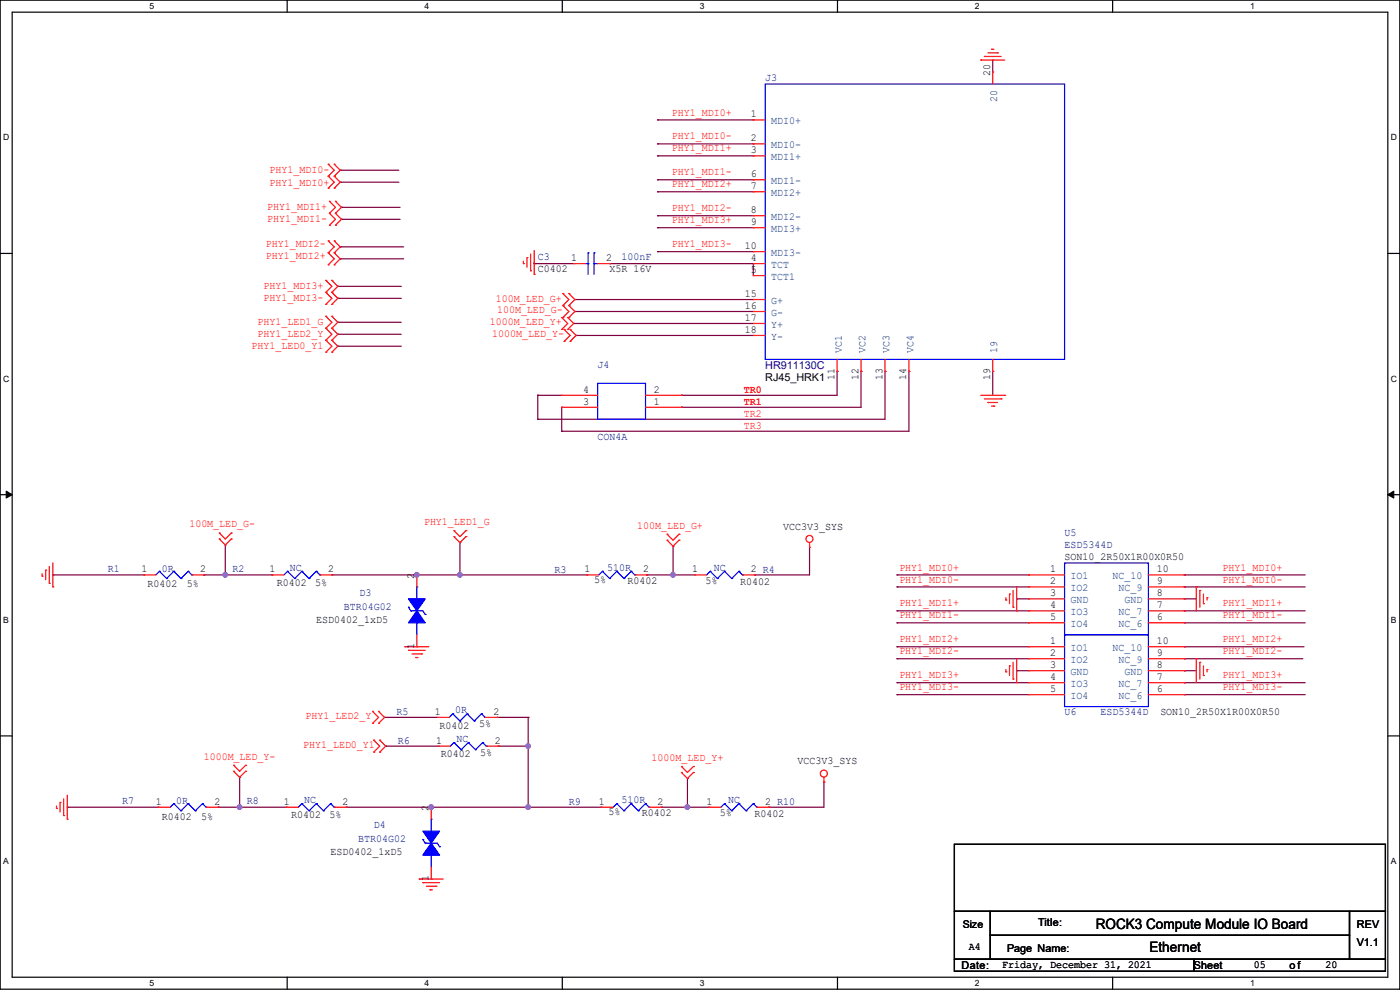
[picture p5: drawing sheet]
<svg xmlns="http://www.w3.org/2000/svg" width="297mm" height="210mm" viewBox="0 0 297 210" stroke-linecap="round" stroke-linejoin="round" font-family="sans-serif">
<path d="M0 0h297v209.8h-297zM2.6 2.6h291.8v204.7h-291.8z" fill="none" stroke="#000" stroke-width=".25"/>
<g fill="#fff">
<path d="M31.7 .3h1v2h-1z"/>
<path d="M31.7 207.6h1v1.9h-1z"/>
</g>
<path d="M60.9 0v2.6M60.9 207.3v2.5" fill="none" stroke="#000" stroke-width=".25"/>
<g fill="#fff">
<path d="M90.1 .3h1v2h-1z"/>
<path d="M90.1 207.6h1v1.9h-1z"/>
</g>
<path d="M119.3 0v2.6M119.3 207.3v2.5" fill="none" stroke="#000" stroke-width=".25"/>
<g fill="#fff">
<path d="M148.5 .3h.9v2h-.9z"/>
<path d="M148.5 207.6h.9v1.9h-.9z"/>
</g>
<path d="M177.7 0v2.6M177.7 207.3v2.5" fill="none" stroke="#000" stroke-width=".25"/>
<g fill="#fff">
<path d="M206.8 .3h1v2h-1z"/>
<path d="M206.8 207.6h1v1.9h-1z"/>
</g>
<path d="M236.1 0v2.6M236.1 207.3v2.5" fill="none" stroke="#000" stroke-width=".25"/>
<g fill="#fff">
<path d="M265.2 .3h1v2h-1z"/>
<path d="M265.2 207.6h1v1.9h-1z"/>
<path d="M.7 28.2h1.2v1.9h-1.2z"/>
<path d="M295.1 28.2h1.2v1.9h-1.2z"/>
<path d="M.7 79.3h1.2v2h-1.2z"/>
<path d="M295.1 79.3h1.2v2h-1.2z"/>
</g>
<path d="M0 53.8h2.6M294.4 53.8h2.6" fill="none" stroke="#000" stroke-width=".25"/>
<g fill="#fff">
<path d="M.7 130.5h1.2v2h-1.2z"/>
<path d="M295.1 130.5h1.1v2h-1.1z"/>
</g>
<path d="M0 104.9h2.6M294.4 104.9h2.6" fill="none" stroke="#000" stroke-width=".25"/>
<path d="M1.3 104.2l1.3 .7-1.3 .8zM294.4 104.9l1.3-.7v1.5z" fill="#000" stroke="#000" stroke-width=".21"/>
<g fill="#fff">
<path d="M.7 181.7h1.2v2h-1.2z"/>
<path d="M295.1 181.7h1.1v2h-1.1z"/>
</g>
<path d="M0 156.1h2.6M294.4 156.1h2.6M202.5 179.1h91.4v14.2h-91.4zM202.5 193.3h7.6v10.2h-7.6zM210.1 193.3h76.2v5.1h-76.2zM210.1 198.4h76.2v5.1h-76.2zM286.3 193.3h7.6v10.2h-7.6zM202.5 203.5h50.8v2.5h-50.8zM253.3 203.5h40.6v2.5h-40.6z" fill="none" stroke="#000" stroke-width=".25"/>
<g fill="none" stroke="#800040" stroke-width=".25">
<path d="M210.6 12.7h.1M210.6 12.7v2.6M72.2 36.1h.1M72.2 38.7h.1M72.2 36.1h12.4M72.2 38.7h12.4M139.5 30.5h.1M139.5 25.4h.1M139.5 33.1h.1M139.5 38.1h.1M139.5 30.5h20.3M139.5 25.4h20.3"/>
<path d="M139.5 33.1h20.3M139.5 38.1h20.3M72.2 52.4h.1M72.2 54.9h.1M72.2 52.4h13.4M72.2 54.9h13.4M72.4 46.5h.1M72.4 44h.1M72.4 46.5h12.5M72.4 44h12.5M113.3 55.9h.1M113.3 55.9h8.4"/>
<path d="M113.3 55.7v.2M129.3 55.9h.1M129.3 55.9h30.5M139.5 45.8h.1M139.5 40.7h.1M139.5 53.4h.1M139.5 48.3h.1M139.5 45.8h20.3M139.5 40.7h20.3M139.5 53.4h20.3M139.5 48.3h20.3M159.8 55.9h.1"/>
<path d="M159.8 55.9v2.6M71.7 63.3h.1M71.7 60.7h.1M71.7 70.9h.1M71.7 68.4h.1M71.7 73.4h.1M71.7 63.3h13.4M71.7 60.7h13.4M71.7 70.9h13.4M71.7 68.4h13.4M71.7 73.4h13.4M121.7 68.6h.1"/>
<path d="M121.7 68.6h38.1M122 66.1h.1M122 63.5h.1M122 66.1h37.8M122 63.5h37.8M122.2 71.2h.1M122.2 71.2h37.6M177.6 78.8h.1M177.6 78.8v5.1h-33M182.7 78.8h.1M182.7 78.8v7.6h-38.1M187.7 78.8h.1"/>
<path d="M187.7 78.8v10.1h-73.6M192.8 78.8h.1M192.8 78.8v12.7h-73.6M210.6 78.8h.1M210.6 78.8v5.1M114.1 88.9h.1M114.1 83.9h.1M114.1 83.9h5.1M114.1 83.9v5M119.2 86.4h.1M119.2 91.5h.1M119.2 86.4v5.1"/>
<path d="M144.6 86.4h.1M144.6 83.9h.1M47.8 115.6h.1M47.8 115.6v6.4M97.6 115.1h.1M97.6 115.1v6.9M142.8 115.9h.1M142.8 115.9v6.1M171.7 116.1h.1M171.7 116.1v5.9h-11.6M11.2 122h.1M11.2 122h19.3"/>
<path d="M43.2 122h.1M43.2 122h14.5M47.8 122h.1M70.4 122h.1M70.4 122h54.1M88.4 122h.1M97.6 122h.1M137.2 122h.1M137.2 122h10.2M142.8 122h.1M160.1 122h.1M190.3 139.7h.1"/>
<path d="M190.3 137.2h.1M190.3 122h.1M190.3 124.5h.1M190.3 129.6h.1M190.3 132.1h.1M190.3 122h27.9M190.3 129.6h27.9M190.3 137.2h27.9M190.3 124.5h27.9M190.3 132.1h27.9M190.3 139.7h27.9M215.7 127h.1"/>
<path d="M215.7 127h2.5M251.2 122h.1M251.2 129.6h.1M251.2 137.2h.1M251.2 124.5h.1M251.2 132.1h.1M251.2 139.7h.1M251.2 127h.1M251.2 122h25.7M251.2 129.6h25.7M251.2 137.2h25.4M251.2 124.5h25.7"/>
<path d="M251.2 132.1h25.7M251.2 139.7h25.2M251.2 127h2.6M81.6 152.2h.1M81.6 152.2h11.2M81.8 158.3h.1M81.8 158.3h11.2M105.5 152.2h.1M105.5 152.2h6.6M105.7 158.3h.1M105.7 158.3h6.4M112.1 152.2h.1"/>
<path d="M112.1 158.3h.1M112.1 152.2v19M190.3 144.8h.1M190.3 147.4h.1M190.3 144.8h27.9M190.3 147.4h27.9M215.7 142.3h.1M215.7 142.3h2.5M251.2 144.8h.1M251.2 147.4h.1M251.2 142.3h.1M251.2 144.8h25.7"/>
<path d="M251.2 147.4h25.7M251.2 142.3h2.6M14.3 171.2h.1M14.3 171.2h19.3M46.3 171.2h.1M46.3 171.2h14.4M50.8 164.9h.1M50.8 171.2h.1M50.8 164.9v6.3M73.4 171.2h.1M73.4 171.2h54.2M91.5 171.2h.1"/>
<path d="M112.1 171.2h.1M140.3 171.2h.1M140.3 171.2h10.1M145.8 165.1h.1M145.8 171.2h.1M145.8 165.1v6.1M163.1 171.2h.1M174.8 165.9h.1M174.8 165.9v5.3h-11.7"/>
</g>
<g fill="#f0f" stroke="#f0f" stroke-width=".25">
<circle cx="97.6" cy="121.9" r=".49"/>
<circle cx="91.5" cy="171.2" r=".49"/>
<circle cx="145.8" cy="171.2" r=".49"/>
<circle cx="50.8" cy="171.2" r=".49"/>
<circle cx="112" cy="171.2" r=".49"/>
<circle cx="112" cy="158.3" r=".49"/>
<circle cx="47.8" cy="121.9" r=".49"/>
<circle cx="88.4" cy="121.9" r=".49"/>
<circle cx="142.8" cy="121.9" r=".49"/>
</g>
<g fill="none" stroke="#f00" stroke-width=".25">
<path d="M208.1 12.7h.1M208.1 12.7h5M208.8 12h.1M208.8 12h3.6M209.6 11.2h2M210.4 10.5h.1M210.4 10.5h.5M210.6 15.3h.1M210.6 15.3v2.5M211.6 11.2h.1M69.6 34.8h.1M69.6 37.4h.1"/>
<path d="M69.6 39.9h.1M69.6 34.8l1.3 1.3-1.3 1.3M69.6 37.4l1.3 1.3-1.3 1.2M70.9 37.4h.1M70.9 34.8h.1M70.9 39.9h.1M70.9 34.8l1.3 1.3-1.3 1.3M70.9 37.4l1.3 1.3-1.3 1.2M159.8 30.5h.1M159.8 33.1h.1M159.8 38.1h.1M159.8 25.4h.1"/>
<path d="M159.8 30.5h2.5M159.8 33.1h2.5M159.8 38.1h2.5M159.8 25.4h2.5M69.1 59.5h.1M69.1 59.5l1.3 1.2-1.3 1.3M69.6 51.1h.1M69.6 53.6h.1M69.6 56.2h.1M69.6 51.1l1.3 1.3-1.3 1.2M69.6 53.6l1.3 1.3-1.3 1.3M69.9 47.8h.1"/>
<path d="M69.9 45.3h.1M69.9 42.7h.1M69.9 45.3l1.3 1.2-1.3 1.3M69.9 42.7l1.3 1.3-1.3 1.3M70.4 59.5h.1M70.4 59.5l1.3 1.2-1.3 1.3M70.9 53.6h.1M70.9 51.1h.1M70.9 56.2h.1M70.9 51.1l1.3 1.3-1.3 1.2M70.9 53.6l1.3 1.3-1.3 1.3M71.2 45.3h.1"/>
<path d="M71.2 47.8h.1M71.2 42.7h.1M71.2 45.3l1.2 1.2-1.2 1.3M71.2 42.7l1.2 1.3-1.2 1.3M111 55.9h.1M111 55.4v.5M111.8 54.7h.1M111.8 54.7v2M112.6 57.4h.1M112.6 53.9v3.5M113.3 58.2h.1M113.3 53.1v5.1"/>
<path d="M121.7 55.9h.1M121.7 55.9h2.5M126.8 55.9h2.5M129.3 55.9h.1M159.8 55.9h.1M159.8 53.4h.1M159.8 40.7h.1M159.8 48.3h.1M159.8 45.8h.1M159.8 58.5h.1M159.8 55.9h2.5M159.8 53.4h2.5"/>
<path d="M159.8 40.7h2.5M159.8 48.3h2.5M159.8 45.8h2.5M159.8 58.5h2.5M69.1 64.6h.1M69.1 62h.1M69.1 72.2h.1M69.1 69.6h.1M69.1 67.1h.1M69.1 74.7h.1M69.1 62l1.3 1.3-1.3 1.3M69.1 69.6l1.3 1.3-1.3 1.3"/>
<path d="M69.1 67.1l1.3 1.3-1.3 1.2M69.1 72.2l1.3 1.2-1.3 1.3M70.4 62h.1M70.4 64.6h.1M70.4 69.6h.1M70.4 72.2h.1M70.4 67.1h.1M70.4 74.7h.1M70.4 62l1.3 1.3-1.3 1.3M70.4 69.6l1.3 1.3-1.3 1.3M70.4 67.1l1.3 1.3-1.3 1.2M70.4 72.2l1.3 1.2-1.3 1.3"/>
<path d="M119.2 69.9h.1M119.2 67.4h.1M119.2 67.4l1.2 1.2-1.2 1.3M119.4 64.8h.1M119.4 62.3h.1M119.4 67.4h.1M119.4 62.3l1.3 1.2-1.3 1.3M119.4 64.8l1.3 1.3-1.3 1.3M119.7 72.4h.1M119.7 69.9h.1M119.7 69.9l1.2 1.3-1.2 1.2M120.4 67.4h.1"/>
<path d="M120.4 69.9h.1M120.4 67.4l1.3 1.2-1.3 1.3M120.7 62.3h.1M120.7 64.8h.1M120.7 67.4h.1M120.7 62.3l1.3 1.2-1.3 1.3M120.7 64.8l1.3 1.3-1.3 1.3M120.9 69.9h.1M120.9 72.4h.1M120.9 69.9l1.3 1.3-1.3 1.2M159.8 63.5h.1M159.8 66.1h.1"/>
<path d="M159.8 71.2h.1M159.8 68.6h.1M159.8 63.5h2.5M159.8 66.1h2.5M159.8 71.2h2.5M159.8 68.6h2.5M177.6 78.8h.1M177.6 76.2v2.6M182.7 78.8h.1M182.7 76.2v2.6M187.7 78.8h.1M187.7 76.2v2.6"/>
<path d="M192.8 78.8h.1M192.8 76.2v2.6M210.6 78.8h.1M210.6 76.2v2.6M119.2 86.4h.1M119.2 83.9h.1M119.2 83.9h7.6M119.2 86.4h7.6M136.9 83.9h7.7M136.9 86.4h7.7M144.6 86.4h.1M144.6 83.9h.1"/>
<path d="M208.1 83.9h5M208.8 84.6h3.6M209.6 85.4h.1M209.6 85.4h2M210.4 86.1h.5M210.9 86.1h.1M212.4 84.6h.1M213.1 83.9h.1M11.2 119.4v5.1M46.5 114.3h.1M46.5 113.1h.1M46.5 114.3l1.3 1.3 1.3-1.3"/>
<path d="M46.5 113.1l1.3 1.2 1.3-1.2M49.1 114.3h.1M49.1 113.1h.1M96.3 113.8h.1M96.3 112.6h.1M96.3 113.8l1.3 1.3 1.2-1.3M96.3 112.6l1.3 1.2 1.2-1.2M98.8 113.8h.1M98.8 112.6h.1M141.5 114.6h.1M141.5 113.3h.1M141.5 114.6l1.3 1.3 1.3-1.3"/>
<path d="M141.5 113.3l1.3 1.3 1.3-1.3M144.1 114.6h.1M144.1 113.3h.1M171.7 116.1h.1M171.7 115.1v1M8.9 122.2h.1M8.9 121.7v.5M9.7 120.9h.1M9.7 120.9v2.1M10.5 123.7h.1M10.5 120.2v3.5M11.2 124.5h.1"/>
<path d="M30.5 122h.1M30.5 122h2.6M40.7 122h2.5M43.2 122h.1M57.7 122h.1M57.7 122h2.5M67.9 122h2.5M70.4 122h.1M85.9 137.2h.1M85.9 137.2h5.1M86.7 138h.1M86.7 138h3.5"/>
<path d="M87.4 138.7h2.1M88.2 139.5h.1M88.2 139.5h.5M88.4 137.2h.1M88.4 122h.1M88.4 122v2.5M88.4 134.7v2.5M89.5 138.7h.1M124.5 122h.1M124.5 122h2.5M134.7 122h2.5M137.2 122h.1"/>
<path d="M147.4 122h.1M147.4 122h2.5M157.5 122h2.6M160.1 122h.1M213.4 127.3h.1M213.4 126.8v.5M214.2 126h.1M214.2 126v2.1M214.9 128.8h.1M214.9 125.3v3.5M215.7 129.6h.1M215.7 124.5v5.1"/>
<path d="M215.7 139.7v5.1M218.2 122h.1M218.2 124.5h.1M218.2 129.6h.1M218.2 132.1h.1M218.2 127h.1M218.2 137.2h.1M218.2 139.7h.1M218.2 137.2h7.6M218.2 122h7.6M218.2 124.5h7.6M218.2 129.6h7.6"/>
<path d="M218.2 132.1h7.6M218.2 127h7.6M218.2 139.7h7.6M243.6 137.2h7.6M243.6 122h7.6M243.6 124.5h7.6M243.6 129.6h7.6M243.6 132.1h7.6M243.6 127h7.6M243.6 139.7h7.6M251.2 122h.1M251.2 124.5h.1"/>
<path d="M251.2 129.6h.1M251.2 132.1h.1M251.2 127h.1M251.2 137.2h.1M251.2 139.7h.1M253.8 124.5h.1M253.8 139.7h.1M253.8 124.5v5.1M253.8 139.7v5.1M254.6 125.3h.1M254.6 125.3v3.5M255.3 128.1h.1"/>
<path d="M255.3 126v2.1M256.1 126.8h.1M256.1 126.8v.5M79 153.5h.1M79 150.9h.1M79 150.9l1.3 1.3-1.3 1.3M79.3 159.6h.1M79.3 157h.1M79.3 157l1.3 1.3-1.3 1.3M80.3 150.9h.1M80.3 153.5h.1M80.3 150.9l1.3 1.3-1.3 1.3"/>
<path d="M80.6 157h.1M80.6 159.6h.1M80.6 157l1.2 1.3-1.2 1.3M92.8 152.2h.1M92.8 152.2h2.5M93 158.3h.1M93 158.3h2.5M102.9 152.2h2.6M103.2 158.3h2.5M105.5 152.2h.1M105.7 158.3h.1M213.4 142.5h.1"/>
<path d="M213.4 142v.5M214.2 141.3h.1M214.2 141.3v2M214.9 144.1h.1M214.9 140.5v3.6M215.7 144.8h.1M218.2 144.8h.1M218.2 147.4h.1M218.2 142.3h.1M218.2 144.8h7.6M218.2 147.4h7.6M218.2 142.3h7.6"/>
<path d="M243.6 144.8h7.6M243.6 147.4h7.6M243.6 142.3h7.6M251.2 144.8h.1M251.2 147.4h.1M251.2 142.3h.1M254.6 140.5h.1M254.6 140.5v3.6M255.3 143.3h.1M255.3 141.3v2M256.1 142h.1M256.1 142v.5"/>
<path d="M12 171.5h.1M12 171v.5M12.7 170.2h.1M12.7 170.2v2.1M13.5 173h.1M13.5 169.5v3.5M14.3 173.8h.1M14.3 168.7v5.1M33.6 171.2h.1M33.6 171.2h2.5M43.7 171.2h2.6M46.3 171.2h.1"/>
<path d="M49.6 163.6h.1M49.6 162.3h.1M49.6 163.6l1.2 1.3 1.3-1.3M49.6 162.3l1.2 1.3 1.3-1.3M52.1 163.6h.1M52.1 162.3h.1M60.7 171.2h.1M60.7 171.2h2.6M70.9 171.2h2.5M73.4 171.2h.1M91.5 171.2h.1M91.5 171.2v2.6"/>
<path d="M127.6 171.2h.1M127.6 171.2h2.5M137.7 171.2h2.6M140.3 171.2h.1M144.6 163.9h.1M144.6 162.6h.1M144.6 163.9l1.2 1.2 1.3-1.2M144.6 162.6l1.2 1.3 1.3-1.3M147.1 163.9h.1M147.1 162.6h.1M150.4 171.2h.1M150.4 171.2h2.6"/>
<path d="M160.6 171.2h2.5M163.1 171.2h.1M174.8 165.9h.1M174.8 164.9v1M88.9 186.5h.1M88.9 186.5h5.1M89.7 187.2h.1M89.7 187.2h3.6M90.5 188h2M91.2 188.8h.1M91.2 188.8h.5M91.5 186.5h.1"/>
<path d="M91.5 183.9v2.6M92.5 188h.1"/>
<circle cx="171.7" cy="114.3" r=".74"/>
<circle cx="174.8" cy="164.1" r=".74"/>
</g>
<g fill="none" stroke="#00f" stroke-width=".25">
<path d="M162.3 17.8h63.5v58.4h-63.5zM124.2 55.9h.6M124.8 55.9h.1M124.8 53.6h.1M124.8 53.6v4.6M126 53.6h.1M126 55.9h.1M126 55.9h.8M126 53.6v4.6M126.8 81.3h10.1v7.6h-10.1zM225.8 119.4h17.8v15.3h-17.8zM33.8 121.2h.1"/>
<path d="M33.8 121.2l-.7 .8M33.8 121.2l1.5 1.5M35.3 122.7h.1M36.9 121.2h.1M36.9 121.2l-1.6 1.5M36.9 121.2l1.5 1.5M38.4 122.7h.1M39.9 121.2h.1M39.9 121.2l-1.5 1.5M39.9 121.2l.8 .8M40.7 122h.1M61 121.2h.1"/>
<path d="M61 121.2l-.8 .8M61 121.2l1.5 1.5M62.5 122.7h.1M64.1 121.2h.1M64.1 121.2l-1.6 1.5M64.1 121.2l1.5 1.5M65.6 122.7h.1M67.1 121.2h.1M67.1 121.2l-1.5 1.5M67.1 121.2l.8 .8M67.9 122h.1M86.7 128.8h.1"/>
<path d="M86.7 128.8l.5 .8M87.2 129.6h.1M87.2 129.6h2.5l.5 .7M88.4 132.1h.1M88.4 124.5h.1M88.4 124.5v2.5M88.4 132.1v2.6M90.2 130.3h.1M127.8 121.2h.1M127.8 121.2l-.8 .8M127.8 121.2l1.5 1.5M129.3 122.7h.1"/>
<path d="M130.9 121.2h.1M130.9 121.2l-1.6 1.5M130.9 121.2l1.5 1.5M132.4 122.7h.1M133.9 121.2h.1M133.9 121.2l-1.5 1.5M133.9 121.2l.8 .8M134.7 122h.1M150.7 121.2h.1M150.7 121.2l-.8 .8M150.7 121.2l1.5 1.5M152.2 122.7h.1"/>
<path d="M153.7 121.2h.1M153.7 121.2l-1.5 1.5M153.7 121.2l1.5 1.5M155.2 122.7h.1M156.8 121.2h.1M156.8 121.2l-1.6 1.5M156.8 121.2l.7 .8M157.5 122h.1M225.8 134.7h17.8v15.2h-17.8zM96.1 151.4h.1M96.1 151.4l-.8 .8M96.1 151.4l1.5 1.6"/>
<path d="M96.3 157.5h.1M96.3 157.5l-.8 .8M96.3 157.5l1.5 1.5M97.6 153h.1M97.8 159h.1M99.1 151.4h.1M99.1 151.4l-1.5 1.6M99.1 151.4l1.5 1.6M99.4 157.5h.1M99.4 157.5l-1.6 1.5M99.4 157.5l1.5 1.5M100.6 153h.1"/>
<path d="M100.9 159h.1M102.2 151.4h.1M102.2 151.4l-1.6 1.6M102.2 151.4l.7 .8M102.4 157.5h.1M102.4 157.5l-1.5 1.5M102.4 157.5l.8 .8M102.9 152.2h.1M103.2 158.3h.1M36.9 170.5h.1M36.9 170.5l-.8 .7M36.9 170.5l1.5 1.5"/>
<path d="M38.4 172h.1M39.9 170.5h.1M39.9 170.5l-1.5 1.5M39.9 170.5l1.5 1.5M41.4 172h.1M43 170.5h.1M43 170.5l-1.6 1.5M43 170.5l.7 .7M43.7 171.2h.1M64.1 170.5h.1M64.1 170.5l-.8 .7M64.1 170.5l1.5 1.5"/>
<path d="M65.6 172h.1M67.1 170.5h.1M67.1 170.5l-1.5 1.5M67.1 170.5l1.5 1.5M68.6 172h.1M70.1 170.5h.1M70.1 170.5l-1.5 1.5M70.1 170.5l.8 .7M70.9 171.2h.1M89.7 178.1h.1M89.7 178.1l.5 .8M90.2 178.9h.1"/>
<path d="M90.2 178.9h2.6l.5 .7M91.5 173.8h.1M91.5 173.8v2.5M93.3 179.6h.1M130.9 170.5h.1M130.9 170.5l-.8 .7M130.9 170.5l1.5 1.5M132.4 172h.1M133.9 170.5h.1M133.9 170.5l-1.5 1.5M133.9 170.5l1.5 1.5M135.4 172h.1"/>
<path d="M136.9 170.5h.1M136.9 170.5l-1.5 1.5M136.9 170.5l.8 .7M137.7 171.2h.1M153.7 170.5h.1M153.7 170.5l-.7 .7M153.7 170.5l1.5 1.5M155.2 172h.1M156.8 170.5h.1M156.8 170.5l-1.6 1.5M156.8 170.5l1.5 1.5M158.3 172h.1"/>
<path d="M159.8 170.5h.1M159.8 170.5l-1.5 1.5M159.8 170.5l.8 .7M160.6 171.2h.1M91.5 181.4h.1M91.5 181.4v2.5"/>
</g>
<g fill="#00f" stroke="#00f" stroke-width=".25">
<path d="M91.5 178.9l1.8 2.5h-3.6z" fill-rule="evenodd"/>
<path d="M89.7 176.3h3.6l-1.8 2.6z" fill-rule="evenodd"/>
<path d="M88.4 129.6l1.8 2.5h-3.5z" fill-rule="evenodd"/>
<path d="M86.7 127h3.5l-1.8 2.6z" fill-rule="evenodd"/>
</g>
<g font-size="3">
<text x="232.5" y="197.1">ROCK3 Compute Module IO Board</text>
<text x="243.9" y="201.9">Ethernet</text>
</g>
<g font-size="2.3" fill="#000080">
<text x="162.3" y="17.1">J3</text>
<text x="114.1" y="55.2">C3</text>
<text x="131.9" y="55.2">100nF</text>
<text x="126.8" y="78.1">J4</text>
<text x="162.4" y="78.3">HR911130C</text>
<text x="126.8" y="93.3">CON4A</text>
<text x="225.8" y="113.7">U5</text>
<text x="225.8" y="116.2">ESD5344D</text>
<text x="22.9" y="121.3">R1</text>
<text x="34.3" y="121.3">0R</text>
<text x="49.3" y="121.3">R2</text>
<text x="61.5" y="121">NC</text>
<text x="117.6" y="121.5">R3</text>
<text x="128.8" y="121">510R</text>
<text x="151.4" y="121">NC</text>
<text x="72.9" y="129.4">BTR04G02</text>
<text x="76.2" y="126.4">D3</text>
<text x="84.1" y="151.8">R5</text>
<text x="96.6" y="151.3">0R</text>
<text x="225.8" y="151.8">U6</text>
<text x="233.5" y="151.8">ESD5344D</text>
<text x="84.4" y="157.9">R6</text>
<text x="96.8" y="157.4">NC</text>
<text x="26" y="170.6">R7</text>
<text x="37.4" y="170.6">0R</text>
<text x="52.4" y="170.6">R8</text>
<text x="64.6" y="170.3">NC</text>
<text x="120.7" y="170.8">R9</text>
<text x="131.9" y="170.3">510R</text>
<text x="154.5" y="170.3">NC</text>
<text x="76" y="178.7">BTR04G02</text>
<text x="79.3" y="175.6">D4</text>
</g>
<g font-size="2.3">
<text x="210.1" y="16" transform="rotate(-90 210.1 16)">20</text>
<text x="159.3" y="30">2</text>
<text x="159.3" y="24.9">1</text>
<text x="159.3" y="32.5">3</text>
<text x="159.3" y="40.1">7</text>
<text x="159.3" y="37.6">6</text>
<text x="159.3" y="47.8">9</text>
<text x="159.3" y="45.2">8</text>
<text x="158" y="52.8">10</text>
<text x="114.1" y="57.8">C0402</text>
<text x="121.2" y="55.4">1</text>
<text x="128.6" y="55.4">2</text>
<text x="129.3" y="57.8">X5R 16V</text>
<text x="159.3" y="55.4">4</text>
<text x="159.3" y="57.9">5</text>
<text x="158" y="63">15</text>
<text x="158" y="65.5">16</text>
<text x="158" y="70.6">18</text>
<text x="158" y="68.1">17</text>
<text x="123.7" y="83.3">4</text>
<text x="138.7" y="83.3">2</text>
<text x="162.4" y="80.9">RJ45_HRK1</text>
<text x="177" y="80.6" transform="rotate(-90 177 80.6)">11</text>
<text x="182.1" y="80.6" transform="rotate(-90 182.1 80.6)">12</text>
<text x="187.2" y="80.6" transform="rotate(-90 187.2 80.6)">13</text>
<text x="192.3" y="80.6" transform="rotate(-90 192.3 80.6)">14</text>
<text x="210.1" y="80.6" transform="rotate(-90 210.1 80.6)">19</text>
<text x="123.7" y="85.9">3</text>
<text x="138.7" y="85.9">1</text>
<text x="166.2" y="112.4">VCC3V3_SYS</text>
<text x="225.8" y="118.7">SON10_2R50X1R00X0R50</text>
<text x="30" y="121.4">1</text>
<text x="31.3" y="124.6">R0402</text>
<text x="39.7" y="124.6">5%</text>
<text x="42.5" y="121.4">2</text>
<text x="57.2" y="121.4">1</text>
<text x="58.7" y="124.3">R0402</text>
<text x="66.8" y="124.3">5%</text>
<text x="69.6" y="121.4">2</text>
<text x="87.9" y="122.7" transform="rotate(-90 87.9 122.7)">2</text>
<text x="124" y="121.4">1</text>
<text x="126" y="123.6">5%</text>
<text x="133.1" y="123.8">R0402</text>
<text x="136.4" y="121.4">2</text>
<text x="146.9" y="121.4">1</text>
<text x="149.6" y="123.8">5%</text>
<text x="157" y="124.1">R0402</text>
<text x="159.3" y="121.4">2 R4</text>
<text x="222.8" y="121.4">1</text>
<text x="222.8" y="124">2</text>
<text x="245.4" y="121.4">10</text>
<text x="245.4" y="124">9</text>
<text x="222.8" y="129">4</text>
<text x="222.8" y="131.6">5</text>
<text x="222.8" y="126.5">3</text>
<text x="245.4" y="129">7</text>
<text x="245.4" y="131.6">6</text>
<text x="245.4" y="126.5">8</text>
<text x="67.1" y="132.2">ESD0402_1xD5</text>
<text x="87.9" y="137.7" transform="rotate(-90 87.9 137.7)">1</text>
<text x="222.8" y="136.7">1</text>
<text x="245.4" y="136.7">10</text>
<text x="222.8" y="139.2">2</text>
<text x="222.8" y="141.7">3</text>
<text x="245.4" y="139.2">9</text>
<text x="245.4" y="141.7">8</text>
<text x="222.8" y="144.3">4</text>
<text x="222.8" y="146.8">5</text>
<text x="245.4" y="144.3">7</text>
<text x="245.4" y="146.8">6</text>
<text x="92.2" y="151.6">1</text>
<text x="93.3" y="154.6">R0402</text>
<text x="101.6" y="154.3">5%</text>
<text x="104.7" y="151.6">2</text>
<text x="246.2" y="151.8">SON10_2R50X1R00X0R50</text>
<text x="92.5" y="157.7">1</text>
<text x="93.5" y="160.7">R0402</text>
<text x="101.9" y="160.4">5%</text>
<text x="104.9" y="157.7">2</text>
<text x="169.2" y="162.2">VCC3V3_SYS</text>
<text x="33.1" y="170.7">1</text>
<text x="34.3" y="173.9">R0402</text>
<text x="42.7" y="173.9">5%</text>
<text x="45.5" y="170.7">2</text>
<text x="60.2" y="170.7">1</text>
<text x="61.8" y="173.6">R0402</text>
<text x="69.9" y="173.6">5%</text>
<text x="72.7" y="170.7">2</text>
<text x="90.9" y="172" transform="rotate(-90 90.9 172)">2</text>
<text x="127" y="170.7">1</text>
<text x="129.1" y="172.8">5%</text>
<text x="136.2" y="173.1">R0402</text>
<text x="139.5" y="170.7">2</text>
<text x="149.9" y="170.7">1</text>
<text x="152.7" y="173.1">5%</text>
<text x="160.1" y="173.4">R0402</text>
<text x="162.3" y="170.7">2 R10</text>
<text x="70.1" y="181.5">ESD0402_1xD5</text>
<text x="90.9" y="187" transform="rotate(-90 90.9 187)">1</text>
<text x="220.3" y="196.4">Title:</text>
<text x="287.8" y="196.9">REV</text>
<text x="205.5" y="201.5">A4</text>
<text x="213.7" y="202">Page Name:</text>
<text x="287.8" y="200.7">V1.1</text>
<text x="204" y="205.6">Date:</text>
<text x="212.6" y="205.4">Friday, December 31, 2021</text>
<text x="253.3" y="205.6">Sheet</text>
<text x="266" y="205.4">05</text>
<text x="273.6" y="205.6">of</text>
<text x="281.2" y="205.4">20</text>
</g>
<g font-size="2.3" fill="#004080">
<text x="211.6" y="21.6" transform="rotate(-90 211.6 21.6)">20</text>
<text x="163.6" y="26.4">MDI0+</text>
<text x="163.6" y="31.5">MDI0-</text>
<text x="163.6" y="34">MDI1+</text>
<text x="163.6" y="41.6">MDI2+</text>
<text x="163.6" y="39.1">MDI1-</text>
<text x="163.6" y="46.7">MDI2-</text>
<text x="163.6" y="49.2">MDI3+</text>
<text x="163.6" y="56.9">TCT</text>
<text x="163.6" y="54.3">MDI3-</text>
<text x="163.6" y="59.4">TCT1</text>
<text x="163.6" y="64.5">G+</text>
<text x="163.6" y="67">G-</text>
<text x="163.6" y="69.6">Y+</text>
<text x="163.6" y="72.1">Y-</text>
<text x="178.6" y="75" transform="rotate(-90 178.6 75)">VC1</text>
<text x="183.6" y="75" transform="rotate(-90 183.6 75)">VC2</text>
<text x="188.7" y="75" transform="rotate(-90 188.7 75)">VC3</text>
<text x="193.8" y="75" transform="rotate(-90 193.8 75)">VC4</text>
<text x="211.6" y="75" transform="rotate(-90 211.6 75)">19</text>
<text x="227.1" y="122.9">IO1</text>
<text x="227.1" y="125.4">IO2</text>
<text x="236" y="122.9">NC_10</text>
<text x="237.3" y="125.4">NC_9</text>
<text x="227.1" y="130.5">IO3</text>
<text x="227.1" y="128">GND</text>
<text x="237.3" y="130.5">NC_7</text>
<text x="238.5" y="128">GND</text>
<text x="227.1" y="133.1">IO4</text>
<text x="237.3" y="133.1">NC_6</text>
<text x="227.1" y="138.1">IO1</text>
<text x="227.1" y="140.7">IO2</text>
<text x="227.1" y="143.2">GND</text>
<text x="236" y="138.1">NC_10</text>
<text x="237.3" y="140.7">NC_9</text>
<text x="238.5" y="143.2">GND</text>
<text x="227.1" y="145.8">IO3</text>
<text x="227.1" y="148.3">IO4</text>
<text x="237.3" y="145.8">NC_7</text>
<text x="237.3" y="148.3">NC_6</text>
</g>
<g font-size="2.3" fill="#f00">
<text x="142.5" y="29.6">PHY1_MDI0-</text>
<text x="142.5" y="24.5">PHY1_MDI0+</text>
<text x="142.5" y="32.1">PHY1_MDI1+</text>
<text x="57.2" y="36.7">PHY1_MDI0-</text>
<text x="57.2" y="39.5">PHY1_MDI0+</text>
<text x="142.5" y="39.8">PHY1_MDI2+</text>
<text x="142.5" y="37.2">PHY1_MDI1-</text>
<text x="56.7" y="47.1">PHY1_MDI1-</text>
<text x="56.7" y="44.6">PHY1_MDI1+</text>
<text x="142.5" y="44.8">PHY1_MDI2-</text>
<text x="142.5" y="47.4">PHY1_MDI3+</text>
<text x="56.4" y="52.5">PHY1_MDI2-</text>
<text x="142.5" y="52.5">PHY1_MDI3-</text>
<text x="56.4" y="55">PHY1_MDI2+</text>
<text x="55.9" y="63.9">PHY1_MDI3-</text>
<text x="55.9" y="61.3">PHY1_MDI3+</text>
<text x="105.2" y="64.1">100M_LED_G+</text>
<text x="54.7" y="71.5">PHY1_LED2_Y</text>
<text x="54.7" y="69">PHY1_LED1_G</text>
<text x="103.9" y="69">1000M_LED_Y+</text>
<text x="104.4" y="71.5">1000M_LED_Y-</text>
<text x="105.5" y="66.4">100M_LED_G-</text>
<text x="53.4" y="74">PHY1_LED0_Y1</text>
<text x="157.8" y="83.4">TR0</text>
<text x="157.8" y="85.9">TR1</text>
<text x="157.8" y="88.4">TR2</text>
<text x="157.8" y="91">TR3</text>
<text x="40.2" y="111.9">100M_LED_G-</text>
<text x="90" y="111.4">PHY1_LED1_G</text>
<text x="135.2" y="112.1">100M_LED_G+</text>
<text x="190.8" y="121">PHY1_MDI0+</text>
<text x="190.8" y="123.6">PHY1_MDI0-</text>
<text x="259.4" y="121">PHY1_MDI0+</text>
<text x="259.4" y="123.6">PHY1_MDI0-</text>
<text x="190.8" y="128.7">PHY1_MDI1+</text>
<text x="190.8" y="131.2">PHY1_MDI1-</text>
<text x="259.4" y="128.7">PHY1_MDI1+</text>
<text x="259.4" y="131.2">PHY1_MDI1-</text>
<text x="190.8" y="136.3">PHY1_MDI2+</text>
<text x="259.4" y="136.3">PHY1_MDI2+</text>
<text x="190.8" y="138.8">PHY1_MDI2-</text>
<text x="190.8" y="143.9">PHY1_MDI3+</text>
<text x="259.4" y="143.9">PHY1_MDI3+</text>
<text x="259.4" y="138.8">PHY1_MDI2-</text>
<text x="190.8" y="146.4">PHY1_MDI3-</text>
<text x="259.4" y="146.4">PHY1_MDI3-</text>
<text x="64.8" y="152.5">PHY1_LED2_Y</text>
<text x="43.2" y="161.2">1000M_LED_Y-</text>
<text x="64.3" y="158.6">PHY1_LED0_Y1</text>
<text x="138.2" y="161.4">1000M_LED_Y+</text>
</g>
<text font-size="2.2" x="204.3" y="196.9">Size</text>
<g font-size="1.8">
<text x="31.7" y="1.9">5</text>
<text x="90.1" y="1.9">4</text>
<text x="148.5" y="1.9">3</text>
<text x="206.8" y="1.9">2</text>
<text x="265.2" y="1.9">1</text>
<text x=".7" y="29.8">D</text>
<text x="295.1" y="29.8">D</text>
<text x=".7" y="80.9">C</text>
<text x="295.1" y="80.9">C</text>
<text x=".7" y="132.1">B</text>
<text x="295.1" y="132.1">B</text>
<text x=".7" y="183.3">A</text>
<text x="295.1" y="183.3">A</text>
<text x="31.7" y="209.2">5</text>
<text x="90.1" y="209.2">4</text>
<text x="148.5" y="209.2">3</text>
<text x="206.8" y="209.2">2</text>
<text x="265.2" y="209.2">1</text>
</g>
</svg>
